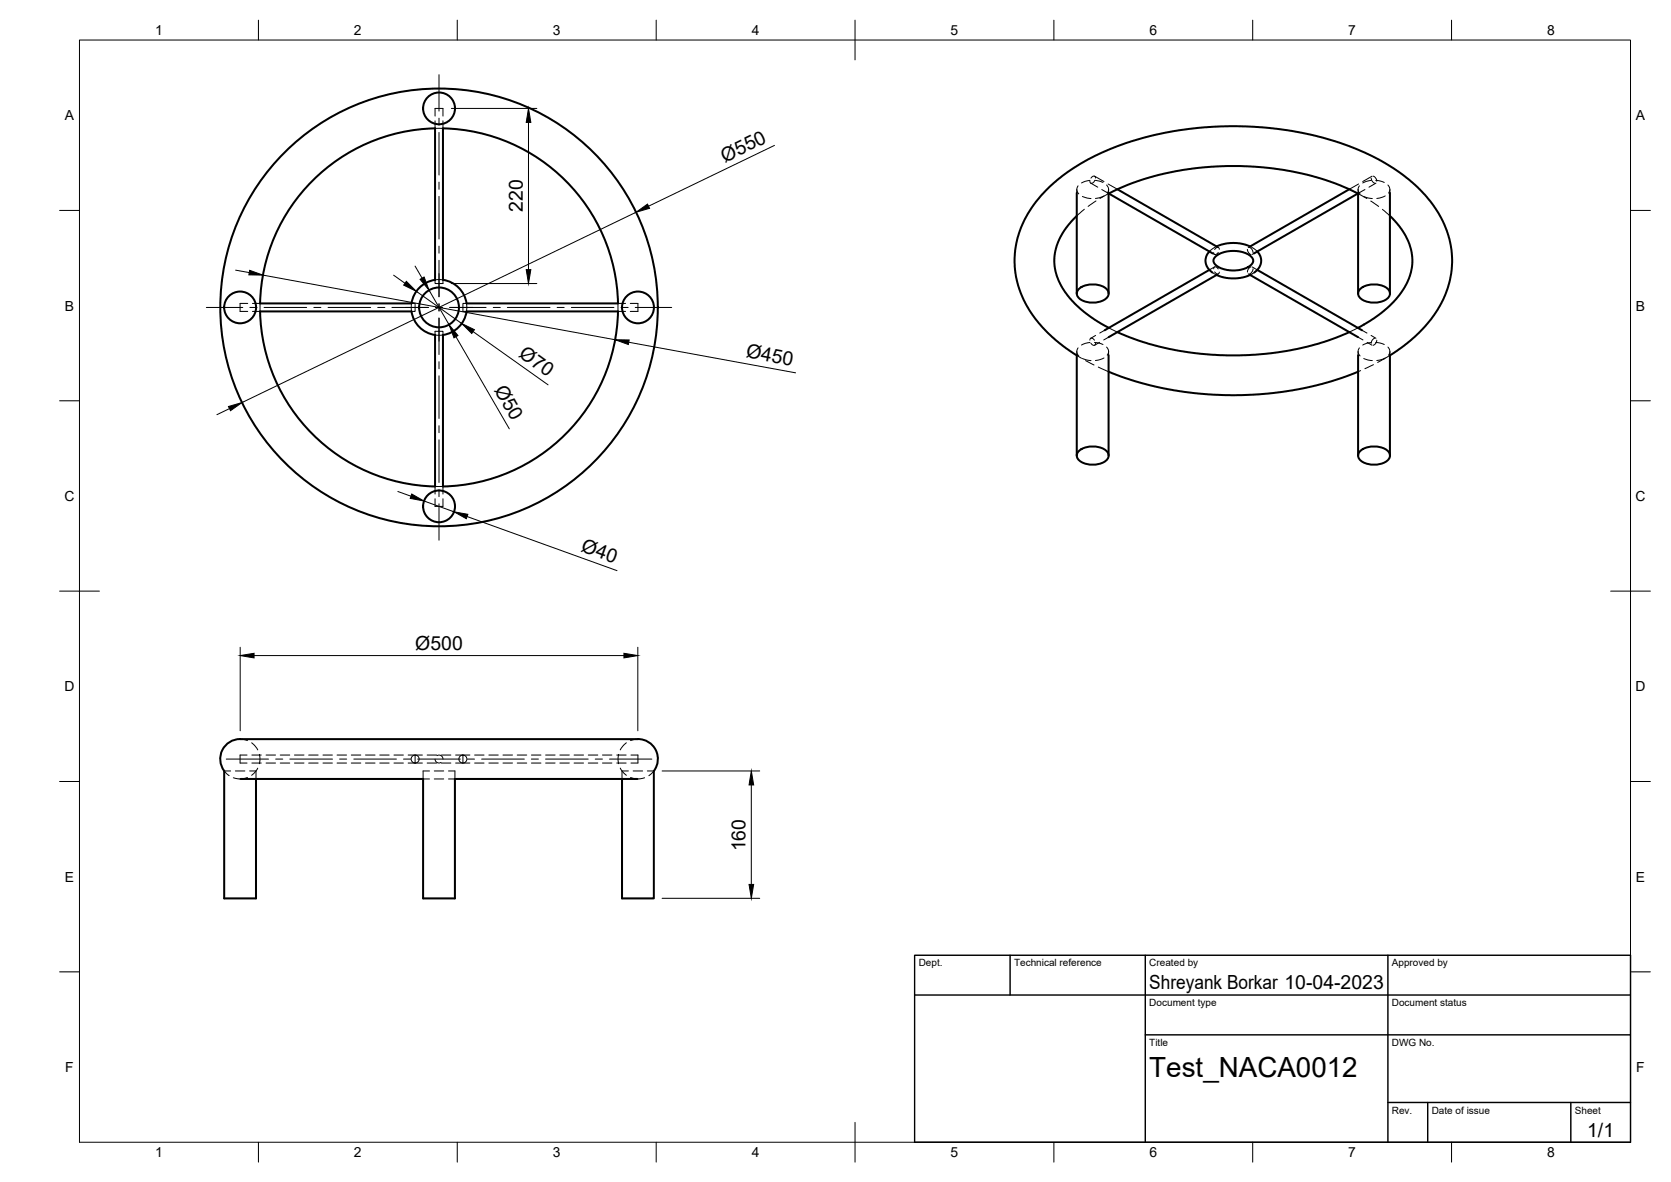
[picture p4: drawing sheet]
<svg xmlns="http://www.w3.org/2000/svg" width="420mm" height="297mm" viewBox="0 0 420 297" stroke-linecap="round" stroke-linejoin="round" font-family="sans-serif">
<!-- layer: Visible -->
<g fill="none" stroke="#000" stroke-width=".51">
<path d="M111.4 32.3a45 45 0 0 1 44 44h-38.1a7 7 0 0 0-5.9-6zM78.6 45.4a44.9 44.9 0 0 1 30.8-13.1v38a7 7 0 0 0-5.9 5.9l-38.1 .1a44.9 44.9 0 0 1 13.2-30.9zM270.7 54.3l-1.3 1.3-1.7 2.3-1.1 1.8-.9 2-.6 3.5 .4 3.3 .6 1.9 1.1 2.1 1.3 1.8 1.8 2 4.2 3.5 4.3 2.6M270.7 48.5v25.3M278.7 48.6l6.3-2.7 7.6-2.2 7.3-1.3 8.6-.7 6 .1 4.3 .4 4.2 .5 4.6 1 7.6 2.2 6.3 2.7-26.2 15.1M278.7 48.6v25.2M278.8 48.6l26.1 15.1M281 47.6l24.9 14.3 1.9-.6 2.2-.2 2.1 .1 2.2 .7 25-14.3M341.5 48.6v25.2M349.5 54.3l2.8 3.2 1.1 1.8 1 2.1 .7 3.4v1.5l-.3 2.1-.6 1.7-.9 2-1.3 1.9-1.5 1.8-3.9 3.4-5.2 3.2M349.5 48.5v25.3M65.4 78.3h38.1a7 7 0 0 0 5.9 5.9v38.1a45 45 0 0 1-44-44z"/>
<path d="M117.3 78.3h38.1a45 45 0 0 1-44 44v-38.1a7 7 0 0 0 5.9-5.9zM271.3 72.6a5.6 5.6 0 0 1 7.2 .4 1.93 1.93 0 0 1-1.5 2.7 5.6 5.6 0 0 1-6-1.2 1.49 1.49 0 0 1 .3-1.9zM304.1 63.2l-.9 1.5-.1 1 .2 .8a3.8 3.8 0 0 0 1.5 2M304.1 67.8l-26.4 15.2M305.5 64.7l.9-.8 1.3-.5 1.6-.3h1.6l1.6 .3 1.4 .5 1 .9 .2 .9-.6 1-1.4 .8-1.7 .4h-2.2l-2.1-.4-1.3-.8-.7-1zM316.1 63.2l.9 1.5 .1 .9-.2 .9a3.8 3.8 0 0 1-1.5 2M316.1 67.8l26.4 15.2M342.1 72.6a5.6 5.6 0 0 1 7.2 .4 1.93 1.93 0 0 1-1.6 2.7 5.6 5.6 0 0 1-6-1.2 1.49 1.49 0 0 1 .4-1.9zM270.7 89.3l-5-3.7-2.3-2-2.2-2.4-2-2.6-1.4-2.4-1.8-4.5-.6-2.3-.3-2.4v-2l.3-3 .5-2.4 .9-2.6 .9-1.9 1.8-3 2-2.6 1.7-1.8 4-3.5 2.6-1.9 3.8-2.2 5.8-2.7 5.8-2.1 7.5-1.9 8.4-1.2 8.1-.5 8.1 .3 7.5 .9 7.6 1.7 6.9 2.1 3.9 1.7 3.4 1.7 5.2 3.1 4.7 3.9 1.8 1.9 2.3 2.8 1.3 2.1 1.3 2.5 1 2.9 .6 2.7 .3 3-.1 2.7-.9 4.3-1.1 2.9-1.1 2.2-1.3 2.1-2.3 2.8-3.7 3.6-5.1 3.7M270.7 89.2v25.3M278.7 93.4l6.8 2.4 8.2 2 7.6 1.1 8.3 .4 9.3-.4 7.6-1.1 8.2-2 6.8-2.4M278.7 84.7l27.2-15.6 1.9 .6 1.7 .3 2.4-.2 2.4-.7 27.2 15.6"/>
<path d="M278.7 89.3v25.2M281 83.5l6.4 2.4 6.7 1.8 6.6 1.1 7.9 .5 7-.2 3.9-.3 5.2-.8 6.9-1.7 4.5-1.5 3.2-1.3M341.5 89.3v25.2M349.5 89.2v25.3M271.3 113.3a5.6 5.6 0 0 1 7.2 .4 1.93 1.93 0 0 1-1.5 2.7 5.6 5.6 0 0 1-6-1.2 1.49 1.49 0 0 1 .3-1.9zM342.1 113.3a5.6 5.6 0 0 1 7.2 .4 1.93 1.93 0 0 1-1.6 2.7 5.6 5.6 0 0 1-6-1.2 1.49 1.49 0 0 1 .4-1.9zM60.4 185.7h98.5a5.5 5.5 0 0 1 6.4 4.1l.1 1.4a5 5 0 0 1-1 2.5M60.4 185.7a5 5 0 0 0-4.5 2.8 5 5 0 0 0 .5 5.2v32.1h8v-30M60.5 195.8h45.9v30h8v-30h45.8M164.4 193.7v32.1h-8v-30"/>
<circle cx="110.4" cy="27.2" r="4"/>
<circle cx="60.4" cy="77.3" r="4"/>
<circle cx="110.4" cy="77.3" r="55"/>
<circle cx="110.4" cy="77.3" r="5"/>
<circle cx="160.4" cy="77.3" r="4"/>
<circle cx="110.4" cy="127.2" r="4"/>
</g>
<!-- layer: Hidden -->
<g fill="none" stroke="#000" stroke-width=".25">
<path d="M109.4 30.4v1.9h2v-1.9M109.4 29.2v-2h2v2M270.7 47.6v.9M271.1 46.7a1.46 1.46 0 0 0 .2 2M272.2 49.4l2.1 .5M272.6 52.6l-1.9 1.7M274.1 45.3l-1.3 .3-.9 .4M274.3 46l1.7 1M275.2 45.5v.1a.56 .56 0 0 1-.6 .5 .56 .56 0 0 1-.6-.5M275.2 45.3l2.1 .6M275.3 44.3l2.3 1.3M275.5 44.8a.58 .58 0 0 0-.6-.6 .58 .58 0 0 0-.6 .6"/>
<path d="M275.6 50.5l-2 1.4M277 47.6l1.8 1M277.6 49.2l-2.2 .7M278.3 46.5a1.45 1.45 0 0 1 .1 2M278.6 46.2l2.4 1.4M278.6 48.7l-2 1.2M278.7 47.6v1M341.5 47.6v1M341.6 46.2l-2.3 1.4M341.8 46.7l-.3 1.1 .5 .9M342.9 49.4l2.2 .5M343.2 47.6l-1.7 1 2.2 1.3"/>
<path d="M344.7 50.5l1.9 1.4M344.8 44.8l.3 .9 .6 .3M344.8 45.3l-1.2 .3-1 .4M345 44.3l-2.4 1.3M345.3 44.3l.7 .6 .2 .7M345.9 45.3l2.2 .6M346 46l-1.8 1M347.6 52.6l1.8 1.6M348.3 49.2l-2.1 .7M349 46.5a1.48 1.48 0 0 1 .1 2M349.5 47.6v.9M62.3 76.2h-1.9v2.1h1.9"/>
<path d="M63.5 76.2h1.9v2.1h-1.9M103.5 76.2h.9v2.1h-.9zM109.4 70.3h2v1h-2zM116.4 76.2h.9v2.1h-.9zM157.3 76.2h-1.9v2.1h1.9M158.5 76.2h1.9v2.1h-1.9M304.8 68.5l1.1 .6 .5-.3M304.9 63.7l.5 .2M305.2 67.5a.53 .53 0 0 1 .4-.5 .53 .53 0 0 1 .6 .5l.1 .1M305.4 67.1l-1.3 .7M305.4 68.3l.1 .1a.56 .56 0 0 0 .5 .5 .56 .56 0 0 0 .6-.5M306.3 63.4v.1a.58 .58 0 0 1-.6 .5 .58 .58 0 0 1-.5-.5"/>
<path d="M306.4 62.2l-.6-.2-1.7 1.2M306.6 62.7a.53 .53 0 0 0-.5-.6 .53 .53 0 0 0-.6 .5l-.1 .1M313.6 62.7l.3 .7 .7 .6M313.9 62.2l.4-.3 1.8 1.3M314.2 62.2l.6 .4 .3 .9M314.6 67.1l-.7 .4-.3 .9M314.9 67.1l1.2 .7M315.1 67.5l-.3 .8-.6 .6M315.3 63.7l-.4 .2M315.4 68.5l-1.1 .6-.4-.3M109.4 83.3h2v.9h-2zM270.7 89.3l1.2 .7"/>
<path d="M270.7 88.3v.9M271.1 87.4a1.48 1.48 0 0 0 .2 2.1M272.2 90.1l2.1 .5M273 90.6l2.1 1.1M274 85.5a.57 .57 0 0 1 .6-.6 .57 .57 0 0 1 .6 .6M274.1 86.1l-1.3 .2-.9 .4M274.3 86.3a.56 .56 0 0 0 .6 .5 .56 .56 0 0 0 .6-.5M275.2 86l2.1 .6M275.5 84.3l-1.2 .7M276.2 92.3l2.5 1.1M276.5 86l-1.2 .7M277.6 90l-2.2 .6"/>
<path d="M277.7 83l-1.2 .7M278.3 87.2a1.45 1.45 0 0 1 .1 2M278.7 84.7l-1.2 .7M278.7 88.3v1M278.8 82.4l2.2 1.1M341.4 82.4l-2.1 1.1M341.5 84.7l1.2 .7M341.5 88.3v1M341.8 87.4a1.48 1.48 0 0 0 .2 2.1M342.1 93.1l-.6 .3M342.5 83l1.2 .7M342.9 90.1l2.2 .5"/>
<path d="M343.7 86l1.3 .7M344.7 84.3l1.3 .7M344.8 86.1l-1.2 .2-1 .4M345.3 91.6l-2.1 1.1M345.7 85l-.7 .6-.2 .7M345.9 86l2.2 .6M346.2 85.5l-.3 .7-.6 .6M348.3 90l-2.1 .6M349 87.2a1.48 1.48 0 0 1 .1 2M349.5 89.3l-3.1 1.8M349.5 88.3v.9M109.4 124.1v-1.9h2v1.9"/>
<path d="M109.4 125.3v2h2v-2M58 193.7h-1.6l1.2 1.2M58.7 195.5l1.7 .3M59.2 193.7h2.4M60.4 185.7l1.8 .4M60.4 195.8h.1M62.1 189.7h-1.7v2.1h1.7M62.2 195.4l-1.8 .4M62.8 193.7h1.6v2.1M63.3 186.7l.9 .9 .6 .9M63.3 191.8h2.4M63.3 189.7h2.4"/>
<path d="M64.8 193l-.6 .9-.9 .9M65.2 189.6l.2 1.5-.2 .8M66.9 191.8h2.4M66.9 189.7h2.4M70.5 191.8h2.4M70.5 189.7h2.4M74 191.8h2.4M74 189.7h2.4M77.6 191.8h2.4M77.6 189.7h2.4M81.2 191.8h2.4M81.2 189.7h2.4"/>
<path d="M84.8 191.8h2.3M84.8 189.7h2.3M88.3 191.8h2.4M88.3 189.7h2.4M91.9 191.8h2.4M91.9 189.7h2.4M95.5 191.8h2.4M95.5 189.7h2.4M99.1 191.8h2.3M99.1 189.7h2.3M102.6 189.7h1.8M104.4 189.7h1.8"/>
<path d="M104.4 191.8h1.8M104.4 189.7v2.1h-1.8M107.4 189.7h2.4M107.4 191.8h2.4M108 193.7h-1.6v2.1h1.6M109.2 195.8h2.4M109.2 193.7h2.4M109.4 190.8a.99 .99 0 0 0 1.5 .8M109.9 189.9a.98 .98 0 0 1 1.5 .8M111 189.7h2.4M111 191.8h2.4M112.8 193.7h1.6v2.1h-1.6"/>
<path d="M114.6 189.7h1.8M114.6 191.8h1.8M116.4 191.8h1.8M118.2 189.7h-1.8v2.1M119.3 191.8h2.4M119.3 189.7h2.4M122.9 191.8h2.4M122.9 189.7h2.4M126.5 191.8h2.4M126.5 189.7h2.4M130 191.8h2.4M130 189.7h2.4"/>
<path d="M133.6 191.8h2.4M133.6 189.7h2.4M137.2 191.8h2.4M137.2 189.7h2.4M140.8 191.8h2.4M140.8 189.7h2.4M144.3 191.8h2.4M144.3 189.7h2.4M147.9 191.8h2.4M147.9 189.7h2.4M151.5 191.8h2.4M151.5 189.7h2.4"/>
<path d="M155.1 191.8h2.3M155.1 189.7h2.3M155.6 189.6l-.2 .8 .1 1.5M156 193l.5 .9 1 .9M157.5 186.7l-1 .9-.5 .9M158 193.7h-1.6v2.1M158.5 195.4l1.9 .4 1.7-.3M158.6 189.7h1.8v2.1h-1.8M159.2 193.7h2.4M160.2 195.8h.2M160.4 185.7l-1.9 .4M162.8 193.7h1.6l-1.2 1.2"/>
<circle cx="104.4" cy="190.8" r="1"/>
<circle cx="116.4" cy="190.7" r="1"/>
</g>
<!-- layer: BORDER -->
<g fill="none" stroke="#000" stroke-width=".25">
<path d="M20 10.1h390v276.9h-390zM65 5.1v5M115 5.1v5M165 5.1v5M215 5.1v10M265 5.1v5M315 5.1v5M365 5.1v5M15 52.9h5M410 52.9h5M15 100.7h5M410 100.7h5"/>
<path d="M15 148.6h10M405 148.6h10M15 196.4h5M410 196.4h5M15 244.2h5M410 244.2h5M65 287v5M115 287v5M165 287v5M215 282.1v9.9M265 287v5M315 287v5"/>
<path d="M365 287v5"/>
</g>
<!-- layer: TITLEBLOCK -->
<path d="M230 240.1h180v46.9h-180zM230 250h180M254 240.1v9.9M288 240.1v46.9M349 240.1v46.9M288 260.1h122M349 277.1h61M359 277.1v9.9M395 277.1v9.9" fill="none" stroke="#000" stroke-width=".36"/>
<!-- layer: Smart Centers -->
<g fill="none" stroke="#000" stroke-width=".25">
<path d="M110.4 18.8v9.1M110.4 29.7v1.8M110.4 33.3v10.7M110.4 45.8v1.8M110.4 49.3v10.8M51.9 77.3h9.1M62.8 77.3h1.8M66.4 77.3h10.7M78.9 77.3h1.8M82.5 77.3h10.7M95 77.3h1.8M98.6 77.3h9.1"/>
<path d="M109.5 77.3h1.8M110.4 61.9v1.7M110.4 65.4v9.2M110.4 76.4v1.8M110.4 79.9v9.2M113.1 77.3h9.1M124 77.3h1.8M127.6 77.3h10.7M140.1 77.3h1.8M143.7 77.3h10.7M156.1 77.3h1.8M159.7 77.3h9.2"/>
<path d="M110.4 90.9v1.8M110.4 94.5v10.7M110.4 107v1.7M110.4 110.5v10.7M110.4 123v1.8M110.4 126.6v9.1M56.9 190.8h10.6M69.3 190.8h1.8M72.9 190.8h10.7M85.4 190.8h1.8M89 190.8h10.7M101.5 190.8h1.8"/>
<path d="M105 190.8h10.7M117.5 190.8h1.8M121.1 190.8h10.7M133.6 190.8h1.8M137.2 190.8h10.7M149.7 190.8h1.8M153.2 190.8h10.7"/>
</g>
<!-- layer: FD_Dimensions -->
<g fill="none" stroke="#000" stroke-width=".25">
<path d="M113.5 27.2h21.5M132.9 30.8v37M194.7 36.5l-31.6 15.3M159.9 53.3l-99 47.9M59.2 67.9l3.5 .6M66.1 69.1l88.5 16.3M99 69.2l2.8 2M104.4 66.9l1.7 3M104.7 73.2l11.4 8.1M107.9 72.9l5 8.7M113.5 71.3h21.5M114.6 84.6l13.5 23.2"/>
<path d="M119 83.3l18.8 13.4M158.1 86l41.9 7.7M57.7 102.7l-3.2 1.5M100 123.5l3.3 1.2M106.6 125.9l7.6 2.7M117.4 129.8l37.8 13.6M60.4 162.7v20.9M63.9 164.7h93M160.4 162.7v20.9M166.5 193.7h24.5M188.9 197.3v25M166.5 225.7h24.5"/>
</g>
<g fill="#000" stroke="#000" stroke-width=".25">
<path d="M132.9 27.2l.6 3.6h-1.2zM159.9 53.3l2.9-2 .5 1.1zM62.8 67.9l3.3 1.2h-3.5zM102.2 70.7l2.5 2.5-3.2-1.5zM105.6 70.2l1-.6 1.3 3.3zM132.3 67.8h1.2l-.6 3.5zM112.9 81.6l2.2 2.7-.9 .6zM116.1 81.3l3.2 1.6-.7 .9zM154.6 85.4h3.6l-.2 1.2zM57.4 102.2l3.5-1-2.9 2zM103.5 124.1l3.1 1.8-3.5-.6zM114.2 128.6l3.4 .7-.4 1.1z"/>
<path d="M60.4 164.7l3.5-.5v1.1zM156.9 164.2l3.5 .5-3.5 .6zM188.9 193.7l.6 3.6h-1.2zM188.3 222.3h1.2l-.6 3.4z"/>
</g>
<text font-size="7" x="289" y="270.6">Test_NACA0012</text>
<g font-size="4.9">
<text x="182.2" y="40.9" transform="rotate(-26 182.2 40.9)">Ø550</text>
<text x="131.4" y="53.3" transform="rotate(-90 131.4 53.3)">220</text>
<text x="130.2" y="89.4" transform="rotate(35 130.2 89.4)">Ø70</text>
<text x="187.4" y="89.8" transform="rotate(10 187.4 89.8)">Ø450</text>
<text x="124.2" y="98" transform="rotate(60 124.2 98)">Ø50</text>
<text x="145.9" y="138.4" transform="rotate(20 145.9 138.4)">Ø40</text>
<text x="104.4" y="163.2">Ø500</text>
<text x="187.5" y="214" transform="rotate(-90 187.5 214)">160</text>
<text x="289" y="248.5">Shreyank Borkar 10-04-2023</text>
<text x="399.1" y="285.7">1/1</text>
</g>
<g font-size="3.5">
<text x="39" y="8.8">1</text>
<text x="89" y="8.8">2</text>
<text x="139" y="8.8">3</text>
<text x="189" y="8.8">4</text>
<text x="239" y="8.8">5</text>
<text x="289" y="8.8">6</text>
<text x="339" y="8.8">7</text>
<text x="389" y="8.8">8</text>
<text x="16.3" y="30.2">A</text>
<text x="411.3" y="30.2">A</text>
<text x="16.3" y="78">B</text>
<text x="411.3" y="78">B</text>
<text x="16.2" y="125.9">C</text>
<text x="411.2" y="125.9">C</text>
<text x="16.2" y="173.7">D</text>
<text x="411.2" y="173.7">D</text>
<text x="16.3" y="221.6">E</text>
<text x="411.3" y="221.6">E</text>
<text x="16.4" y="269.4">F</text>
<text x="411.4" y="269.4">F</text>
<text x="39" y="290.8">1</text>
<text x="89" y="290.8">2</text>
<text x="139" y="290.8">3</text>
<text x="189" y="290.8">4</text>
<text x="239" y="290.8">5</text>
<text x="289" y="290.8">6</text>
<text x="339" y="290.8">7</text>
<text x="389" y="290.8">8</text>
</g>
<g font-size="2.5">
<text x="231" y="242.9">Dept.</text>
<text x="255" y="242.9">Technical reference</text>
<text x="289" y="242.9">Created by</text>
<text x="350" y="242.9">Approved by</text>
<text x="289" y="252.8">Document type</text>
<text x="350" y="252.8">Document status</text>
<text x="289" y="262.9">Title</text>
<text x="350" y="262.9">DWG No.</text>
<text x="350" y="279.9">Rev.</text>
<text x="360" y="279.9">Date of issue</text>
<text x="396" y="279.9">Sheet</text>
</g>
</svg>
